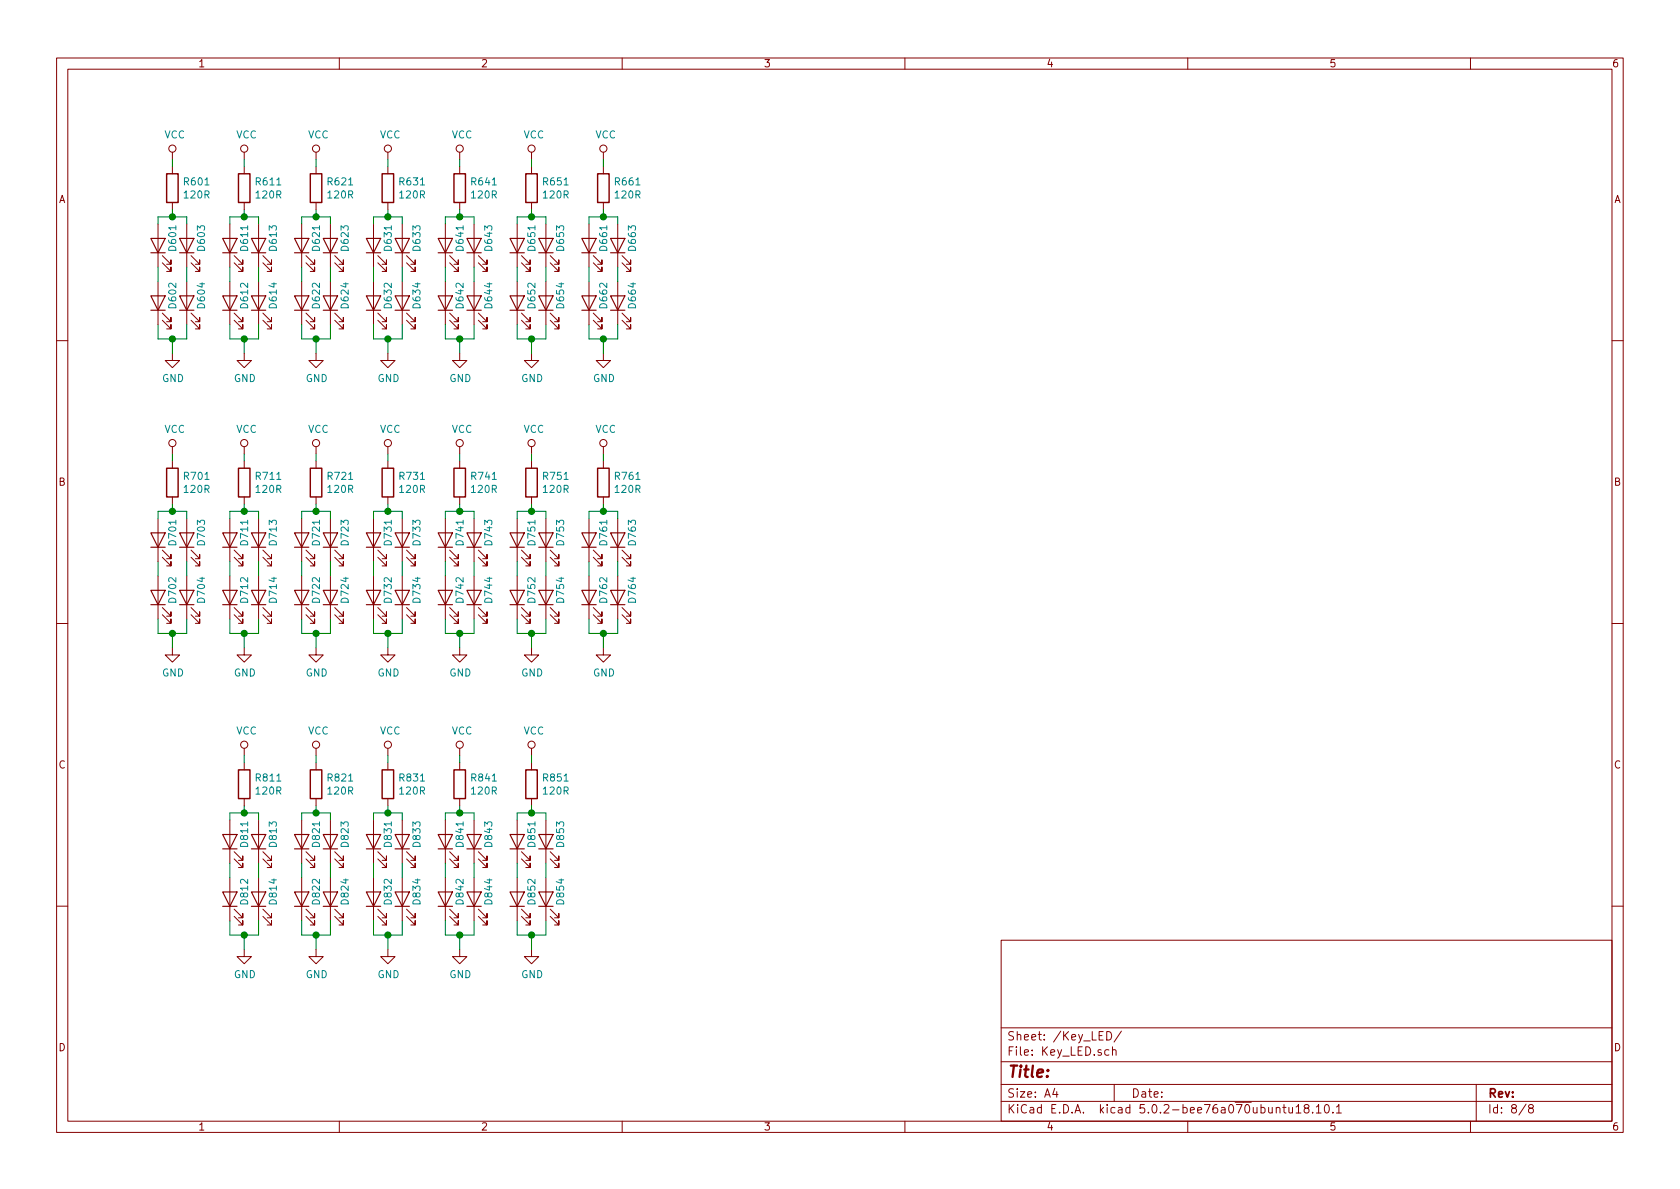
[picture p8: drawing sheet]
<svg xmlns="http://www.w3.org/2000/svg" width="297mm" height="210mm" viewBox="0 0 297 210" stroke-linecap="round" stroke-linejoin="round" font-family="sans-serif">
<g fill="none" stroke="#840000" stroke-width=".18">
<path d="M10 10.3h277v189.9h-277zM12 12.2h273v186.1h-273zM60 10.3v1.9M110 10.3v1.9M160 10.3v1.9M210 10.3v1.9M260 10.3v1.9M27.9 39.6v7.6M30.5 26.9v1.3M30.5 29.5v1.2M30.5 35.8v1.3M33 39.6v7.6"/>
<path d="M40.6 39.6v7.6M43.2 26.9v1.3M43.2 29.5v1.2M43.2 35.8v1.3M45.7 39.6v7.6M53.3 39.6v7.6M55.9 26.9v1.3M55.9 29.5v1.2M55.9 35.8v1.3M58.4 39.6v7.6M66 39.6v7.6M68.6 26.9v1.3"/>
<path d="M68.6 29.5v1.2M68.6 35.8v1.3M71.1 39.6v7.6M78.7 39.6v7.6M81.3 26.9v1.3M81.3 29.5v1.2M81.3 35.8v1.3M83.8 39.6v7.6M91.4 39.6v7.6M94 26.9v1.3M94 29.5v1.2M94 35.8v1.3"/>
<path d="M96.5 39.6v7.6M104.1 39.6v7.6M106.7 26.9v1.3M106.7 29.5v1.2M106.7 35.8v1.3M109.2 39.6v7.6M27.9 49.8v7.6M28.7 46.5l1.5 1.5v-.8v.8h-.7M28.7 45.2l1.5 1.5v-.7v.7h-.7M28.7 56.6l1.5 1.6v-.8v.8h-.7M28.7 55.4l1.5 1.5v-.8v.8h-.7M33 49.8v7.6"/>
<path d="M33.8 46.5l1.5 1.5v-.8v.8h-.8M33.8 45.2l1.5 1.5v-.7v.7h-.8M33.8 56.6l1.5 1.6v-.8v.8h-.8M33.8 55.4l1.5 1.5v-.8v.8h-.8M40.6 49.8v7.6M41.4 46.5l1.5 1.5v-.8v.8h-.7M41.4 45.2l1.5 1.5v-.7v.7h-.7M41.4 56.6l1.5 1.6v-.8v.8h-.7M41.4 55.4l1.5 1.5v-.8v.8h-.7M45.7 49.8v7.6M46.5 46.5l1.5 1.5v-.8v.8h-.8M46.5 45.2l1.5 1.5v-.7v.7h-.8"/>
<path d="M46.5 56.6l1.5 1.6v-.8v.8h-.8M46.5 55.4l1.5 1.5v-.8v.8h-.8M53.3 49.8v7.6M54.1 46.5l1.5 1.5v-.8v.8h-.7M54.1 45.2l1.5 1.5v-.7v.7h-.7M54.1 56.6l1.5 1.6v-.8v.8h-.7M54.1 55.4l1.5 1.5v-.8v.8h-.7M58.4 49.8v7.6M59.2 46.5l1.5 1.5v-.8v.8h-.8M59.2 45.2l1.5 1.5v-.7v.7h-.8M59.2 56.6l1.5 1.6v-.8v.8h-.8M59.2 55.4l1.5 1.5v-.8v.8h-.8"/>
<path d="M66 49.8v7.6M66.8 46.5l1.5 1.5v-.8v.8h-.7M66.8 45.2l1.5 1.5v-.7v.7h-.7M66.8 56.6l1.5 1.6v-.8v.8h-.7M66.8 55.4l1.5 1.5v-.8v.8h-.7M71.1 49.8v7.6M71.9 46.5l1.5 1.5v-.8v.8h-.8M71.9 45.2l1.5 1.5v-.7v.7h-.8M71.9 56.6l1.5 1.6v-.8v.8h-.8M71.9 55.4l1.5 1.5v-.8v.8h-.8M78.7 49.8v7.6M79.5 46.5l1.5 1.5v-.8v.8h-.7"/>
<path d="M79.5 45.2l1.5 1.5v-.7v.7h-.7M79.5 56.6l1.5 1.6v-.8v.8h-.7M79.5 55.4l1.5 1.5v-.8v.8h-.7M83.8 49.8v7.6M84.6 46.5l1.5 1.5v-.8v.8h-.8M84.6 45.2l1.5 1.5v-.7v.7h-.8M84.6 56.6l1.5 1.6v-.8v.8h-.8M84.6 55.4l1.5 1.5v-.8v.8h-.8M91.4 49.8v7.6M92.2 46.5l1.5 1.5v-.8v.8h-.7M92.2 45.2l1.5 1.5v-.7v.7h-.7M92.2 56.6l1.5 1.6v-.8v.8h-.7"/>
<path d="M92.2 55.4l1.5 1.5v-.8v.8h-.7M96.5 49.8v7.6M97.3 46.5l1.5 1.5v-.8v.8h-.8M97.3 45.2l1.5 1.5v-.7v.7h-.8M97.3 56.6l1.5 1.6v-.8v.8h-.8M97.3 55.4l1.5 1.5v-.8v.8h-.8M104.1 49.8v7.6M104.9 46.5l1.5 1.5v-.8v.8h-.7M104.9 45.2l1.5 1.5v-.7v.7h-.7M104.9 56.6l1.5 1.6v-.8v.8h-.7M104.9 55.4l1.5 1.5v-.8v.8h-.7M109.2 49.8v7.6"/>
<path d="M110 46.5l1.5 1.5v-.8v.8h-.8M110 45.2l1.5 1.5v-.7v.7h-.8M110 56.6l1.5 1.6v-.8v.8h-.8M110 55.4l1.5 1.5v-.8v.8h-.8M10 60.2h2M30.5 62.5v1.2h1.2l-1.2 1.3-1.3-1.3h1.3M30.5 79v1.3M43.2 62.5v1.2h1.2l-1.2 1.3-1.3-1.3h1.3M43.2 79v1.3M55.9 62.5v1.2h1.2l-1.2 1.3-1.3-1.3h1.3M55.9 79v1.3M68.6 62.5v1.2h1.2l-1.2 1.3-1.3-1.3h1.3"/>
<path d="M68.6 79v1.3M81.3 62.5v1.2h1.2l-1.2 1.3-1.3-1.3h1.3M81.3 79v1.3M94 62.5v1.2h1.2l-1.2 1.3-1.3-1.3h1.3M94 79v1.3M106.7 62.5v1.2h1.2l-1.2 1.3-1.3-1.3h1.3M106.7 79v1.3M285 60.2h2M27.9 91.7v7.6M28.7 98.5l1.5 1.6v-.8v.8h-.7M28.7 97.3l1.5 1.5v-.8v.8h-.7M30.5 81.5v1.3"/>
<path d="M30.5 87.9v1.2M33 91.7v7.6M33.8 98.5l1.5 1.6v-.8v.8h-.8M33.8 97.3l1.5 1.5v-.8v.8h-.8M40.6 91.7v7.6M41.4 98.5l1.5 1.6v-.8v.8h-.7M41.4 97.3l1.5 1.5v-.8v.8h-.7M43.2 81.5v1.3M43.2 87.9v1.2M45.7 91.7v7.6M46.5 98.5l1.5 1.6v-.8v.8h-.8M46.5 97.3l1.5 1.5v-.8v.8h-.8"/>
<path d="M53.3 91.7v7.6M54.1 98.5l1.5 1.6v-.8v.8h-.7M54.1 97.3l1.5 1.5v-.8v.8h-.7M55.9 81.5v1.3M55.9 87.9v1.2M58.4 91.7v7.6M59.2 98.5l1.5 1.6v-.8v.8h-.8M59.2 97.3l1.5 1.5v-.8v.8h-.8M66 91.7v7.6M66.8 98.5l1.5 1.6v-.8v.8h-.7M66.8 97.3l1.5 1.5v-.8v.8h-.7M68.6 81.5v1.3"/>
<path d="M68.6 87.9v1.2M71.1 91.7v7.6M71.9 98.5l1.5 1.6v-.8v.8h-.8M71.9 97.3l1.5 1.5v-.8v.8h-.8M78.7 91.7v7.6M79.5 98.5l1.5 1.6v-.8v.8h-.7M79.5 97.3l1.5 1.5v-.8v.8h-.7M81.3 81.5v1.3M81.3 87.9v1.2M83.8 91.7v7.6M84.6 98.5l1.5 1.6v-.8v.8h-.8M84.6 97.3l1.5 1.5v-.8v.8h-.8"/>
<path d="M91.4 91.7v7.6M92.2 98.5l1.5 1.6v-.8v.8h-.7M92.2 97.3l1.5 1.5v-.8v.8h-.7M94 81.5v1.3M94 87.9v1.2M96.5 91.7v7.6M97.3 98.5l1.5 1.6v-.8v.8h-.8M97.3 97.3l1.5 1.5v-.8v.8h-.8M104.1 91.7v7.6M104.9 98.5l1.5 1.6v-.8v.8h-.7M104.9 97.3l1.5 1.5v-.8v.8h-.7M106.7 81.5v1.3"/>
<path d="M106.7 87.9v1.2M109.2 91.7v7.6M110 98.5l1.5 1.6v-.8v.8h-.8M110 97.3l1.5 1.5v-.8v.8h-.8M10 110.3h2M27.9 101.8v7.7M28.7 108.7l1.5 1.5v-.7v.7h-.7M28.7 107.4l1.5 1.6v-.8v.8h-.7M30.5 114.5v1.3h1.2l-1.2 1.3-1.3-1.3h1.3M33 101.8v7.7M33.8 108.7l1.5 1.5v-.7v.7h-.8M33.8 107.4l1.5 1.6v-.8v.8h-.8"/>
<path d="M40.6 101.8v7.7M41.4 108.7l1.5 1.5v-.7v.7h-.7M41.4 107.4l1.5 1.6v-.8v.8h-.7M43.2 114.5v1.3h1.2l-1.2 1.3-1.3-1.3h1.3M45.7 101.8v7.7M46.5 108.7l1.5 1.5v-.7v.7h-.8M46.5 107.4l1.5 1.6v-.8v.8h-.8M53.3 101.8v7.7M54.1 108.7l1.5 1.5v-.7v.7h-.7M54.1 107.4l1.5 1.6v-.8v.8h-.7M55.9 114.5v1.3h1.2l-1.2 1.3-1.3-1.3h1.3M58.4 101.8v7.7"/>
<path d="M59.2 108.7l1.5 1.5v-.7v.7h-.8M59.2 107.4l1.5 1.6v-.8v.8h-.8M66 101.8v7.7M66.8 108.7l1.5 1.5v-.7v.7h-.7M66.8 107.4l1.5 1.6v-.8v.8h-.7M68.6 114.5v1.3h1.2l-1.2 1.3-1.3-1.3h1.3M71.1 101.8v7.7M71.9 108.7l1.5 1.5v-.7v.7h-.8M71.9 107.4l1.5 1.6v-.8v.8h-.8M78.7 101.8v7.7M79.5 108.7l1.5 1.5v-.7v.7h-.7M79.5 107.4l1.5 1.6v-.8v.8h-.7"/>
<path d="M81.3 114.5v1.3h1.2l-1.2 1.3-1.3-1.3h1.3M83.8 101.8v7.7M84.6 108.7l1.5 1.5v-.7v.7h-.8M84.6 107.4l1.5 1.6v-.8v.8h-.8M91.4 101.8v7.7M92.2 108.7l1.5 1.5v-.7v.7h-.7M92.2 107.4l1.5 1.6v-.8v.8h-.7M94 114.5v1.3h1.2l-1.2 1.3-1.3-1.3h1.3M96.5 101.8v7.7M97.3 108.7l1.5 1.5v-.7v.7h-.8M97.3 107.4l1.5 1.6v-.8v.8h-.8M104.1 101.8v7.7"/>
<path d="M104.9 108.7l1.5 1.5v-.7v.7h-.7M104.9 107.4l1.5 1.6v-.8v.8h-.7M106.7 114.5v1.3h1.2l-1.2 1.3-1.3-1.3h1.3M109.2 101.8v7.7M110 108.7l1.5 1.5v-.7v.7h-.8M110 107.4l1.5 1.6v-.8v.8h-.8M285 110.3h2M43.2 132.3v1.3M43.2 134.9v1.2M55.9 132.3v1.3M55.9 134.9v1.2M68.6 132.3v1.3"/>
<path d="M68.6 134.9v1.2M81.3 132.3v1.3M81.3 134.9v1.2M94 132.3v1.3M94 134.9v1.2M40.6 145v7.6M40.6 155.2v7.6M41.4 151.9l1.5 1.5v-.8v.8h-.7M41.4 150.6l1.5 1.5v-.7v.7h-.7M43.2 141.2v1.3M45.7 145v7.6M45.7 155.2v7.6"/>
<path d="M46.5 151.9l1.5 1.5v-.8v.8h-.8M46.5 150.6l1.5 1.5v-.7v.7h-.8M53.3 145v7.6M53.3 155.2v7.6M54.1 151.9l1.5 1.5v-.8v.8h-.7M54.1 150.6l1.5 1.5v-.7v.7h-.7M55.9 141.2v1.3M58.4 145v7.6M58.4 155.2v7.6M59.2 151.9l1.5 1.5v-.8v.8h-.8M59.2 150.6l1.5 1.5v-.7v.7h-.8M66 145v7.6"/>
<path d="M66 155.2v7.6M66.8 151.9l1.5 1.5v-.8v.8h-.7M66.8 150.6l1.5 1.5v-.7v.7h-.7M68.6 141.2v1.3M71.1 145v7.6M71.1 155.2v7.6M71.9 151.9l1.5 1.5v-.8v.8h-.8M71.9 150.6l1.5 1.5v-.7v.7h-.8M78.7 145v7.6M78.7 155.2v7.6M79.5 151.9l1.5 1.5v-.8v.8h-.7M79.5 150.6l1.5 1.5v-.7v.7h-.7"/>
<path d="M81.3 141.2v1.3M83.8 145v7.6M83.8 155.2v7.6M84.6 151.9l1.5 1.5v-.8v.8h-.8M84.6 150.6l1.5 1.5v-.7v.7h-.8M91.4 145v7.6M91.4 155.2v7.6M92.2 151.9l1.5 1.5v-.8v.8h-.7M92.2 150.6l1.5 1.5v-.7v.7h-.7M94 141.2v1.3M96.5 145v7.6M96.5 155.2v7.6"/>
<path d="M97.3 151.9l1.5 1.5v-.8v.8h-.8M97.3 150.6l1.5 1.5v-.7v.7h-.8M10 160.2h2M41.4 162l1.5 1.6v-.8v.8h-.7M41.4 160.8l1.5 1.5v-.8v.8h-.7M43.2 167.9v1.3h1.2l-1.2 1.2-1.3-1.2h1.3M46.5 162l1.5 1.6v-.8v.8h-.8M46.5 160.8l1.5 1.5v-.8v.8h-.8M54.1 162l1.5 1.6v-.8v.8h-.7M54.1 160.8l1.5 1.5v-.8v.8h-.7M55.9 167.9v1.3h1.2l-1.2 1.2-1.3-1.2h1.3M59.2 162l1.5 1.6v-.8v.8h-.8"/>
<path d="M59.2 160.8l1.5 1.5v-.8v.8h-.8M66.8 162l1.5 1.6v-.8v.8h-.7M66.8 160.8l1.5 1.5v-.8v.8h-.7M68.6 167.9v1.3h1.2l-1.2 1.2-1.3-1.2h1.3M71.9 162l1.5 1.6v-.8v.8h-.8M71.9 160.8l1.5 1.5v-.8v.8h-.8M79.5 162l1.5 1.6v-.8v.8h-.7M79.5 160.8l1.5 1.5v-.8v.8h-.7M81.3 167.9v1.3h1.2l-1.2 1.2-1.3-1.2h1.3M84.6 162l1.5 1.6v-.8v.8h-.8M84.6 160.8l1.5 1.5v-.8v.8h-.8M92.2 162l1.5 1.6v-.8v.8h-.7"/>
<path d="M92.2 160.8l1.5 1.5v-.8v.8h-.7M94 167.9v1.3h1.2l-1.2 1.2-1.3-1.2h1.3M97.3 162l1.5 1.6v-.8v.8h-.8M97.3 160.8l1.5 1.5v-.8v.8h-.8M177 166.3h108v32h-108zM285 160.2h2M60 198.3v1.9M110 198.3v1.9M160 198.3v1.9M177 194.8h108M177 191.8h108M177 187.8h108"/>
<path d="M177 181.8h108M186.5 192.5l-.4 1h1M186.8 193v1M195.7 182.4a.76 .76 0 0 1 .9 .8 .76 .76 0 0 1-.9 .7zM196.1 185.7l-.5-.1-.3 .3 .1 .6 .2 .1 .5-.1M196.7 185.7l.2-.1 .4 .1v.9M196.7 185.1v1.5M197 191.8v3M198.3 182.3l-1.3 2M210 198.3v1.9M226.8 195.8h.6M227 195.3v1.3l.4 .2"/>
<path d="M227.9 195.8v.9l.4 .1 .2-.1M228.5 195.8v1M229.2 195.8l.4-.5v1.5M229.2 196.8h.8M230.9 196l-.2-.2-.1-.2 .3-.3h.3l.2 .3v.2l-.7 .2a.48 .48 0 0 0 0 .7l.2 .1 .5-.1a.48 .48 0 0 0-.2-.7M232.1 196.7v.1M232.7 195.8l.4-.5v1.5M232.7 196.8h.9M234.3 195.5l.2-.2a.8 .8 0 0 1 .5 .8 .8 .8 0 0 1-.5 .7l-.2-.1-.1-.4zM235.7 196.7v.1M236.3 195.8l.4-.5v1.5M236.3 196.8h.9"/>
<path d="M260 198.3v1.9M261 191.8v6.5M269.8 195.2l-1.2 2M270.6 196l-.3-.2v-.2l.3-.3h.2l.3 .3-.1 .2-.6 .2a.48 .48 0 0 0-.1 .7l.3 .1 .4-.1a.48 .48 0 0 0-.2-.7"/>
<circle cx="30.5" cy="26.3" r=".63"/>
<circle cx="43.2" cy="26.3" r=".63"/>
<circle cx="55.9" cy="26.3" r=".63"/>
<circle cx="68.6" cy="26.3" r=".63"/>
<circle cx="81.3" cy="26.3" r=".63"/>
<circle cx="94" cy="26.3" r=".63"/>
<circle cx="106.7" cy="26.3" r=".63"/>
<circle cx="30.5" cy="78.4" r=".63"/>
<circle cx="43.2" cy="78.4" r=".63"/>
<circle cx="55.9" cy="78.4" r=".63"/>
<circle cx="68.6" cy="78.4" r=".63"/>
<circle cx="81.3" cy="78.4" r=".63"/>
<circle cx="94" cy="78.4" r=".63"/>
<circle cx="106.7" cy="78.4" r=".63"/>
<circle cx="43.2" cy="131.7" r=".63"/>
<circle cx="55.9" cy="131.7" r=".63"/>
<circle cx="68.6" cy="131.7" r=".63"/>
<circle cx="81.3" cy="131.7" r=".63"/>
<circle cx="94" cy="131.7" r=".63"/>
</g>
<g fill="none" stroke="#840000" stroke-width=".2">
<path d="M26.7 42.2h2.5l-1.3 2.5zM26.7 52.3h2.5l-1.3 2.6zM26.7 44.7h2.5M26.7 54.9h2.5M31.7 42.2h2.6l-1.3 2.5zM31.7 52.3h2.6l-1.3 2.6zM31.7 44.7h2.6M31.7 54.9h2.6M39.4 42.2h2.5l-1.3 2.5zM39.4 52.3h2.5l-1.3 2.6zM39.4 44.7h2.5M39.4 54.9h2.5"/>
<path d="M44.4 42.2h2.6l-1.3 2.5zM44.4 52.3h2.6l-1.3 2.6zM44.4 44.7h2.6M44.4 54.9h2.6M52.1 42.2h2.5l-1.3 2.5zM52.1 52.3h2.5l-1.3 2.6zM52.1 44.7h2.5M52.1 54.9h2.5M57.1 42.2h2.6l-1.3 2.5zM57.1 52.3h2.6l-1.3 2.6zM57.1 44.7h2.6M57.1 54.9h2.6"/>
<path d="M64.8 42.2h2.5l-1.3 2.5zM64.8 52.3h2.5l-1.3 2.6zM64.8 44.7h2.5M64.8 54.9h2.5M69.8 42.2h2.6l-1.3 2.5zM69.8 52.3h2.6l-1.3 2.6zM69.8 44.7h2.6M69.8 54.9h2.6M77.5 42.2h2.5l-1.3 2.5zM77.5 52.3h2.5l-1.3 2.6zM77.5 44.7h2.5M77.5 54.9h2.5"/>
<path d="M82.5 42.2h2.6l-1.3 2.5zM82.5 52.3h2.6l-1.3 2.6zM82.5 44.7h2.6M82.5 54.9h2.6M90.2 42.2h2.5l-1.3 2.5zM90.2 52.3h2.5l-1.3 2.6zM90.2 44.7h2.5M90.2 54.9h2.5M95.2 42.2h2.6l-1.3 2.5zM95.2 52.3h2.6l-1.3 2.6zM95.2 44.7h2.6M95.2 54.9h2.6"/>
<path d="M102.9 42.2h2.5l-1.3 2.5zM102.9 52.3h2.5l-1.3 2.6zM102.9 44.7h2.5M102.9 54.9h2.5M107.9 42.2h2.6l-1.3 2.5zM107.9 52.3h2.6l-1.3 2.6zM107.9 44.7h2.6M107.9 54.9h2.6M26.7 94.2h2.5l-1.3 2.6zM26.7 96.8h2.5M31.7 94.2h2.6l-1.3 2.6zM31.7 96.8h2.6"/>
<path d="M39.4 94.2h2.5l-1.3 2.6zM39.4 96.8h2.5M44.4 94.2h2.6l-1.3 2.6zM44.4 96.8h2.6M52.1 94.2h2.5l-1.3 2.6zM52.1 96.8h2.5M57.1 94.2h2.6l-1.3 2.6zM57.1 96.8h2.6M64.8 94.2h2.5l-1.3 2.6zM64.8 96.8h2.5M69.8 94.2h2.6l-1.3 2.6zM69.8 96.8h2.6"/>
<path d="M77.5 94.2h2.5l-1.3 2.6zM77.5 96.8h2.5M82.5 94.2h2.6l-1.3 2.6zM82.5 96.8h2.6M90.2 94.2h2.5l-1.3 2.6zM90.2 96.8h2.5M95.2 94.2h2.6l-1.3 2.6zM95.2 96.8h2.6M102.9 94.2h2.5l-1.3 2.6zM102.9 96.8h2.5M107.9 94.2h2.6l-1.3 2.6zM107.9 96.8h2.6"/>
<path d="M26.7 104.4h2.5l-1.3 2.5zM26.7 106.9h2.5M31.7 104.4h2.6l-1.3 2.5zM31.7 106.9h2.6M39.4 104.4h2.5l-1.3 2.5zM39.4 106.9h2.5M44.4 104.4h2.6l-1.3 2.5zM44.4 106.9h2.6M52.1 104.4h2.5l-1.3 2.5zM52.1 106.9h2.5M57.1 104.4h2.6l-1.3 2.5zM57.1 106.9h2.6"/>
<path d="M64.8 104.4h2.5l-1.3 2.5zM64.8 106.9h2.5M69.8 104.4h2.6l-1.3 2.5zM69.8 106.9h2.6M77.5 104.4h2.5l-1.3 2.5zM77.5 106.9h2.5M82.5 104.4h2.6l-1.3 2.5zM82.5 106.9h2.6M90.2 104.4h2.5l-1.3 2.5zM90.2 106.9h2.5M95.2 104.4h2.6l-1.3 2.5zM95.2 106.9h2.6"/>
<path d="M102.9 104.4h2.5l-1.3 2.5zM102.9 106.9h2.5M107.9 104.4h2.6l-1.3 2.5zM107.9 106.9h2.6M39.4 147.6h2.5l-1.3 2.5zM39.4 157.7h2.5l-1.3 2.6zM39.4 150.1h2.5M44.4 147.6h2.6l-1.3 2.5zM44.4 157.7h2.6l-1.3 2.6zM44.4 150.1h2.6M52.1 147.6h2.5l-1.3 2.5zM52.1 157.7h2.5l-1.3 2.6z"/>
<path d="M52.1 150.1h2.5M57.1 147.6h2.6l-1.3 2.5zM57.1 157.7h2.6l-1.3 2.6zM57.1 150.1h2.6M64.8 147.6h2.5l-1.3 2.5zM64.8 157.7h2.5l-1.3 2.6zM64.8 150.1h2.5M69.8 147.6h2.6l-1.3 2.5zM69.8 157.7h2.6l-1.3 2.6zM69.8 150.1h2.6M77.5 147.6h2.5l-1.3 2.5zM77.5 157.7h2.5l-1.3 2.6z"/>
<path d="M77.5 150.1h2.5M82.5 147.6h2.6l-1.3 2.5zM82.5 157.7h2.6l-1.3 2.6zM82.5 150.1h2.6M90.2 147.6h2.5l-1.3 2.5zM90.2 157.7h2.5l-1.3 2.6zM90.2 150.1h2.5M95.2 147.6h2.6l-1.3 2.5zM95.2 157.7h2.6l-1.3 2.6zM95.2 150.1h2.6M39.4 160.3h2.5M44.4 160.3h2.6"/>
<path d="M52.1 160.3h2.5M57.1 160.3h2.6M64.8 160.3h2.5M69.8 160.3h2.6M77.5 160.3h2.5M82.5 160.3h2.6M90.2 160.3h2.5M95.2 160.3h2.6"/>
</g>
<g fill="none" stroke="#840000" stroke-width=".25">
<path d="M29.5 30.7h2v5.1h-2zM42.2 30.7h2v5.1h-2zM54.9 30.7h2v5.1h-2zM67.6 30.7h2v5.1h-2zM80.3 30.7h2v5.1h-2zM93 30.7h2v5.1h-2zM105.7 30.7h2v5.1h-2zM29.5 82.8h2v5.1h-2zM42.2 82.8h2v5.1h-2zM54.9 82.8h2v5.1h-2zM67.6 82.8h2v5.1h-2zM80.3 82.8h2v5.1h-2z"/>
<path d="M93 82.8h2v5.1h-2zM105.7 82.8h2v5.1h-2zM42.2 136.1h2v5.1h-2zM54.9 136.1h2v5.1h-2zM67.6 136.1h2v5.1h-2zM80.3 136.1h2v5.1h-2zM93 136.1h2v5.1h-2z"/>
</g>
<g fill="none" stroke="#008400" stroke-width=".18">
<path d="M27.9 39.6v-1.3h5.1v1.3M30.5 28.2v1.3M30.5 37.1v1.2M40.6 39.6v-1.3h5.1v1.3M43.2 28.2v1.3M43.2 37.1v1.2M53.3 39.6v-1.3h5.1v1.3M55.9 28.2v1.3M55.9 37.1v1.2M66 39.6v-1.3h5.1v1.3M68.6 28.2v1.3M68.6 37.1v1.2"/>
<path d="M78.7 39.6v-1.3h5.1v1.3M81.3 28.2v1.3M81.3 37.1v1.2M91.4 39.6v-1.3h5.1v1.3M94 28.2v1.3M94 37.1v1.2M104.1 39.6v-1.3h5.1v1.3M106.7 28.2v1.3M106.7 37.1v1.2M27.9 47.2v2.6M27.9 57.4v2.5h5.1v-2.5M30.5 59.9v2.6"/>
<path d="M33 47.2v2.6M40.6 57.4v2.5h5.1v-2.5M40.6 47.2v2.6M43.2 59.9v2.6M45.7 47.2v2.6M53.3 57.4v2.5h5.1v-2.5M53.3 47.2v2.6M55.9 59.9v2.6M58.4 47.2v2.6M66 57.4v2.5h5.1v-2.5M66 47.2v2.6M68.6 59.9v2.6"/>
<path d="M71.1 47.2v2.6M78.7 57.4v2.5h5.1v-2.5M78.7 47.2v2.6M81.3 59.9v2.6M83.8 47.2v2.6M91.4 57.4v2.5h5.1v-2.5M91.4 47.2v2.6M94 59.9v2.6M96.5 47.2v2.6M104.1 57.4v2.5h5.1v-2.5M104.1 47.2v2.6M106.7 59.9v2.6"/>
<path d="M109.2 47.2v2.6M27.9 91.7v-1.3h5.1v1.3M27.9 99.3v2.5M30.5 80.3v1.2M30.5 89.1v1.3M33 99.3v2.5M40.6 91.7v-1.3h5.1v1.3M40.6 99.3v2.5M43.2 80.3v1.2M43.2 89.1v1.3M45.7 99.3v2.5M53.3 91.7v-1.3h5.1v1.3"/>
<path d="M53.3 99.3v2.5M55.9 80.3v1.2M55.9 89.1v1.3M58.4 99.3v2.5M66 91.7v-1.3h5.1v1.3M66 99.3v2.5M68.6 80.3v1.2M68.6 89.1v1.3M71.1 99.3v2.5M78.7 91.7v-1.3h5.1v1.3M78.7 99.3v2.5M81.3 80.3v1.2"/>
<path d="M81.3 89.1v1.3M83.8 99.3v2.5M91.4 91.7v-1.3h5.1v1.3M91.4 99.3v2.5M94 80.3v1.2M94 89.1v1.3M96.5 99.3v2.5M104.1 91.7v-1.3h5.1v1.3M104.1 99.3v2.5M106.7 80.3v1.2M106.7 89.1v1.3M109.2 99.3v2.5"/>
<path d="M27.9 109.5v2.5h5.1v-2.5M30.5 112v2.5M40.6 109.5v2.5h5.1v-2.5M43.2 112v2.5M53.3 109.5v2.5h5.1v-2.5M55.9 112v2.5M66 109.5v2.5h5.1v-2.5M68.6 112v2.5M78.7 109.5v2.5h5.1v-2.5M81.3 112v2.5M91.4 109.5v2.5h5.1v-2.5M94 112v2.5"/>
<path d="M104.1 109.5v2.5h5.1v-2.5M106.7 112v2.5M43.2 133.6v1.3M55.9 133.6v1.3M68.6 133.6v1.3M81.3 133.6v1.3M94 133.6v1.3M40.6 145v-1.2h5.1v1.2M40.6 152.6v2.6M43.2 142.5v1.3M45.7 152.6v2.6M53.3 145v-1.2h5.1v1.2"/>
<path d="M53.3 152.6v2.6M55.9 142.5v1.3M58.4 152.6v2.6M66 145v-1.2h5.1v1.2M66 152.6v2.6M68.6 142.5v1.3M71.1 152.6v2.6M78.7 145v-1.2h5.1v1.2M78.7 152.6v2.6M81.3 142.5v1.3M83.8 152.6v2.6M91.4 145v-1.2h5.1v1.2"/>
<path d="M91.4 152.6v2.6M94 142.5v1.3M96.5 152.6v2.6M40.6 162.8v2.5h5.1v-2.5M43.2 165.3v2.6M53.3 162.8v2.5h5.1v-2.5M55.9 165.3v2.6M66 162.8v2.5h5.1v-2.5M68.6 165.3v2.6M78.7 162.8v2.5h5.1v-2.5M81.3 165.3v2.6M91.4 162.8v2.5h5.1v-2.5"/>
<path d="M94 165.3v2.6"/>
</g>
<g fill="#008400" stroke="#008400" stroke-width=".25">
<circle cx="30.5" cy="38.3" r=".51"/>
<circle cx="30.5" cy="59.9" r=".51"/>
<circle cx="43.2" cy="38.3" r=".51"/>
<circle cx="43.2" cy="59.9" r=".51"/>
<circle cx="55.9" cy="38.3" r=".51"/>
<circle cx="55.9" cy="59.9" r=".51"/>
<circle cx="68.6" cy="38.3" r=".51"/>
<circle cx="68.6" cy="59.9" r=".51"/>
<circle cx="81.3" cy="38.3" r=".51"/>
<circle cx="81.3" cy="59.9" r=".51"/>
<circle cx="94" cy="38.3" r=".51"/>
<circle cx="94" cy="59.9" r=".51"/>
<circle cx="106.7" cy="38.3" r=".51"/>
<circle cx="106.7" cy="59.9" r=".51"/>
<circle cx="30.5" cy="90.4" r=".51"/>
<circle cx="30.5" cy="112" r=".51"/>
<circle cx="43.2" cy="90.4" r=".51"/>
<circle cx="43.2" cy="112" r=".51"/>
<circle cx="55.9" cy="90.4" r=".51"/>
<circle cx="55.9" cy="112" r=".51"/>
<circle cx="68.6" cy="90.4" r=".51"/>
<circle cx="68.6" cy="112" r=".51"/>
<circle cx="81.3" cy="90.4" r=".51"/>
<circle cx="81.3" cy="112" r=".51"/>
<circle cx="94" cy="90.4" r=".51"/>
<circle cx="94" cy="112" r=".51"/>
<circle cx="106.7" cy="90.4" r=".51"/>
<circle cx="106.7" cy="112" r=".51"/>
<circle cx="43.2" cy="143.8" r=".51"/>
<circle cx="43.2" cy="165.3" r=".51"/>
<circle cx="55.9" cy="143.8" r=".51"/>
<circle cx="55.9" cy="165.3" r=".51"/>
<circle cx="68.6" cy="143.8" r=".51"/>
<circle cx="68.6" cy="165.3" r=".51"/>
<circle cx="81.3" cy="143.8" r=".51"/>
<circle cx="81.3" cy="165.3" r=".51"/>
<circle cx="94" cy="143.8" r=".51"/>
<circle cx="94" cy="165.3" r=".51"/>
</g>
<text font-size="2.8" fill="#840000" x="178" y="190.5">Title:</text>
<g font-size="2.1" fill="#840000">
<text x="178" y="184">Sheet: /Key_LED/</text>
<text x="178" y="186.7">File: Key_LED.sch</text>
<text x="178" y="196.9">KiCad E.D.A. kicad 5.0.2-bee76a070ubuntu18.10.1</text>
<text x="178" y="194.1">Size: A4</text>
<text x="200" y="194.1">Date:</text>
<text x="263" y="194.1">Rev:</text>
<text x="263" y="196.9">Id: 8/8</text>
</g>
<g font-size="1.8" fill="#840000">
<text x="35" y="11.9">1</text>
<text x="85" y="11.9">2</text>
<text x="135" y="11.9">3</text>
<text x="185" y="11.9">4</text>
<text x="235" y="11.9">5</text>
<text x="285" y="11.9">6</text>
<text x="10.4" y="35.9">A</text>
<text x="285.4" y="35.9">A</text>
<text x="10.4" y="85.9">B</text>
<text x="285.4" y="85.9">B</text>
<text x="10.4" y="135.9">C</text>
<text x="285.4" y="135.9">C</text>
<text x="10.4" y="185.9">D</text>
<text x="285.4" y="185.9">D</text>
<text x="35" y="199.9">1</text>
<text x="85" y="199.9">2</text>
<text x="135" y="199.9">3</text>
<text x="185" y="199.9">4</text>
<text x="235" y="199.9">5</text>
<text x="285" y="199.9">6</text>
</g>
<g font-size="1.8" fill="#008484">
<text x="29.1" y="24.5">VCC</text>
<text x="41.8" y="24.5">VCC</text>
<text x="54.5" y="24.5">VCC</text>
<text x="67.2" y="24.5">VCC</text>
<text x="79.9" y="24.5">VCC</text>
<text x="92.6" y="24.5">VCC</text>
<text x="105.3" y="24.5">VCC</text>
<text x="32.7" y="32.8">R601</text>
<text x="32.7" y="35.1">120R</text>
<text x="45.4" y="32.8">R611</text>
<text x="45.4" y="35.1">120R</text>
<text x="58.1" y="32.8">R621</text>
<text x="58.1" y="35.1">120R</text>
<text x="70.8" y="32.8">R631</text>
<text x="70.8" y="35.1">120R</text>
<text x="83.5" y="32.8">R641</text>
<text x="83.5" y="35.1">120R</text>
<text x="96.2" y="32.8">R651</text>
<text x="96.2" y="35.1">120R</text>
<text x="108.9" y="32.8">R661</text>
<text x="108.9" y="35.1">120R</text>
<text x="31.2" y="44.2" transform="rotate(-90 31.2 44.2)">D601</text>
<text x="36.2" y="44.2" transform="rotate(-90 36.2 44.2)">D603</text>
<text x="43.9" y="44.2" transform="rotate(-90 43.9 44.2)">D611</text>
<text x="48.9" y="44.2" transform="rotate(-90 48.9 44.2)">D613</text>
<text x="56.6" y="44.2" transform="rotate(-90 56.6 44.2)">D621</text>
<text x="61.6" y="44.2" transform="rotate(-90 61.6 44.2)">D623</text>
<text x="69.3" y="44.2" transform="rotate(-90 69.3 44.2)">D631</text>
<text x="74.3" y="44.2" transform="rotate(-90 74.3 44.2)">D633</text>
<text x="82" y="44.2" transform="rotate(-90 82 44.2)">D641</text>
<text x="87" y="44.2" transform="rotate(-90 87 44.2)">D643</text>
<text x="94.7" y="44.2" transform="rotate(-90 94.7 44.2)">D651</text>
<text x="99.7" y="44.2" transform="rotate(-90 99.7 44.2)">D653</text>
<text x="107.4" y="44.2" transform="rotate(-90 107.4 44.2)">D661</text>
<text x="112.4" y="44.2" transform="rotate(-90 112.4 44.2)">D663</text>
<text x="31.2" y="54.4" transform="rotate(-90 31.2 54.4)">D602</text>
<text x="36.2" y="54.4" transform="rotate(-90 36.2 54.4)">D604</text>
<text x="43.9" y="54.4" transform="rotate(-90 43.9 54.4)">D612</text>
<text x="48.9" y="54.4" transform="rotate(-90 48.9 54.4)">D614</text>
<text x="56.6" y="54.4" transform="rotate(-90 56.6 54.4)">D622</text>
<text x="61.6" y="54.4" transform="rotate(-90 61.6 54.4)">D624</text>
<text x="69.3" y="54.4" transform="rotate(-90 69.3 54.4)">D632</text>
<text x="74.3" y="54.4" transform="rotate(-90 74.3 54.4)">D634</text>
<text x="82" y="54.4" transform="rotate(-90 82 54.4)">D642</text>
<text x="87" y="54.4" transform="rotate(-90 87 54.4)">D644</text>
<text x="94.7" y="54.4" transform="rotate(-90 94.7 54.4)">D652</text>
<text x="99.7" y="54.4" transform="rotate(-90 99.7 54.4)">D654</text>
<text x="107.4" y="54.4" transform="rotate(-90 107.4 54.4)">D662</text>
<text x="112.4" y="54.4" transform="rotate(-90 112.4 54.4)">D664</text>
<text x="28.7" y="67.6">GND</text>
<text x="41.4" y="67.6">GND</text>
<text x="54.1" y="67.6">GND</text>
<text x="66.8" y="67.6">GND</text>
<text x="79.5" y="67.6">GND</text>
<text x="92.2" y="67.6">GND</text>
<text x="104.9" y="67.6">GND</text>
<text x="29.1" y="76.5">VCC</text>
<text x="41.8" y="76.5">VCC</text>
<text x="54.5" y="76.5">VCC</text>
<text x="67.2" y="76.5">VCC</text>
<text x="79.9" y="76.5">VCC</text>
<text x="92.6" y="76.5">VCC</text>
<text x="105.3" y="76.5">VCC</text>
<text x="32.7" y="84.9">R701</text>
<text x="32.7" y="87.2">120R</text>
<text x="45.4" y="84.9">R711</text>
<text x="45.4" y="87.2">120R</text>
<text x="58.1" y="84.9">R721</text>
<text x="58.1" y="87.2">120R</text>
<text x="70.8" y="84.9">R731</text>
<text x="70.8" y="87.2">120R</text>
<text x="83.5" y="84.9">R741</text>
<text x="83.5" y="87.2">120R</text>
<text x="96.2" y="84.9">R751</text>
<text x="96.2" y="87.2">120R</text>
<text x="108.9" y="84.9">R761</text>
<text x="108.9" y="87.2">120R</text>
<text x="31.2" y="96.3" transform="rotate(-90 31.2 96.3)">D701</text>
<text x="36.2" y="96.3" transform="rotate(-90 36.2 96.3)">D703</text>
<text x="43.9" y="96.3" transform="rotate(-90 43.9 96.3)">D711</text>
<text x="48.9" y="96.3" transform="rotate(-90 48.9 96.3)">D713</text>
<text x="56.6" y="96.3" transform="rotate(-90 56.6 96.3)">D721</text>
<text x="61.6" y="96.3" transform="rotate(-90 61.6 96.3)">D723</text>
<text x="69.3" y="96.3" transform="rotate(-90 69.3 96.3)">D731</text>
<text x="74.3" y="96.3" transform="rotate(-90 74.3 96.3)">D733</text>
<text x="82" y="96.3" transform="rotate(-90 82 96.3)">D741</text>
<text x="87" y="96.3" transform="rotate(-90 87 96.3)">D743</text>
<text x="94.7" y="96.3" transform="rotate(-90 94.7 96.3)">D751</text>
<text x="99.7" y="96.3" transform="rotate(-90 99.7 96.3)">D753</text>
<text x="107.4" y="96.3" transform="rotate(-90 107.4 96.3)">D761</text>
<text x="112.4" y="96.3" transform="rotate(-90 112.4 96.3)">D763</text>
<text x="31.2" y="106.5" transform="rotate(-90 31.2 106.5)">D702</text>
<text x="36.2" y="106.5" transform="rotate(-90 36.2 106.5)">D704</text>
<text x="43.9" y="106.5" transform="rotate(-90 43.9 106.5)">D712</text>
<text x="48.9" y="106.5" transform="rotate(-90 48.9 106.5)">D714</text>
<text x="56.6" y="106.5" transform="rotate(-90 56.6 106.5)">D722</text>
<text x="61.6" y="106.5" transform="rotate(-90 61.6 106.5)">D724</text>
<text x="69.3" y="106.5" transform="rotate(-90 69.3 106.5)">D732</text>
<text x="74.3" y="106.5" transform="rotate(-90 74.3 106.5)">D734</text>
<text x="82" y="106.5" transform="rotate(-90 82 106.5)">D742</text>
<text x="87" y="106.5" transform="rotate(-90 87 106.5)">D744</text>
<text x="94.7" y="106.5" transform="rotate(-90 94.7 106.5)">D752</text>
<text x="99.7" y="106.5" transform="rotate(-90 99.7 106.5)">D754</text>
<text x="107.4" y="106.5" transform="rotate(-90 107.4 106.5)">D762</text>
<text x="112.4" y="106.5" transform="rotate(-90 112.4 106.5)">D764</text>
<text x="28.7" y="119.6">GND</text>
<text x="41.4" y="119.6">GND</text>
<text x="54.1" y="119.6">GND</text>
<text x="66.8" y="119.6">GND</text>
<text x="79.5" y="119.6">GND</text>
<text x="92.2" y="119.6">GND</text>
<text x="104.9" y="119.6">GND</text>
<text x="41.8" y="129.9">VCC</text>
<text x="54.5" y="129.9">VCC</text>
<text x="67.2" y="129.9">VCC</text>
<text x="79.9" y="129.9">VCC</text>
<text x="92.6" y="129.9">VCC</text>
<text x="45.4" y="138.2">R811</text>
<text x="45.4" y="140.5">120R</text>
<text x="58.1" y="138.2">R821</text>
<text x="58.1" y="140.5">120R</text>
<text x="70.8" y="138.2">R831</text>
<text x="70.8" y="140.5">120R</text>
<text x="83.5" y="138.2">R841</text>
<text x="83.5" y="140.5">120R</text>
<text x="96.2" y="138.2">R851</text>
<text x="96.2" y="140.5">120R</text>
<text x="43.9" y="149.7" transform="rotate(-90 43.9 149.7)">D811</text>
<text x="48.9" y="149.7" transform="rotate(-90 48.9 149.7)">D813</text>
<text x="56.6" y="149.7" transform="rotate(-90 56.6 149.7)">D821</text>
<text x="61.6" y="149.7" transform="rotate(-90 61.6 149.7)">D823</text>
<text x="69.3" y="149.7" transform="rotate(-90 69.3 149.7)">D831</text>
<text x="74.3" y="149.7" transform="rotate(-90 74.3 149.7)">D833</text>
<text x="82" y="149.7" transform="rotate(-90 82 149.7)">D841</text>
<text x="87" y="149.7" transform="rotate(-90 87 149.7)">D843</text>
<text x="94.7" y="149.7" transform="rotate(-90 94.7 149.7)">D851</text>
<text x="99.7" y="149.7" transform="rotate(-90 99.7 149.7)">D853</text>
<text x="43.9" y="159.8" transform="rotate(-90 43.9 159.8)">D812</text>
<text x="48.9" y="159.8" transform="rotate(-90 48.9 159.8)">D814</text>
<text x="56.6" y="159.8" transform="rotate(-90 56.6 159.8)">D822</text>
<text x="61.6" y="159.8" transform="rotate(-90 61.6 159.8)">D824</text>
<text x="69.3" y="159.8" transform="rotate(-90 69.3 159.8)">D832</text>
<text x="74.3" y="159.8" transform="rotate(-90 74.3 159.8)">D834</text>
<text x="82" y="159.8" transform="rotate(-90 82 159.8)">D842</text>
<text x="87" y="159.8" transform="rotate(-90 87 159.8)">D844</text>
<text x="94.7" y="159.8" transform="rotate(-90 94.7 159.8)">D852</text>
<text x="99.7" y="159.8" transform="rotate(-90 99.7 159.8)">D854</text>
<text x="41.4" y="173">GND</text>
<text x="54.1" y="173">GND</text>
<text x="66.8" y="173">GND</text>
<text x="79.5" y="173">GND</text>
<text x="92.2" y="173">GND</text>
</g>
</svg>
